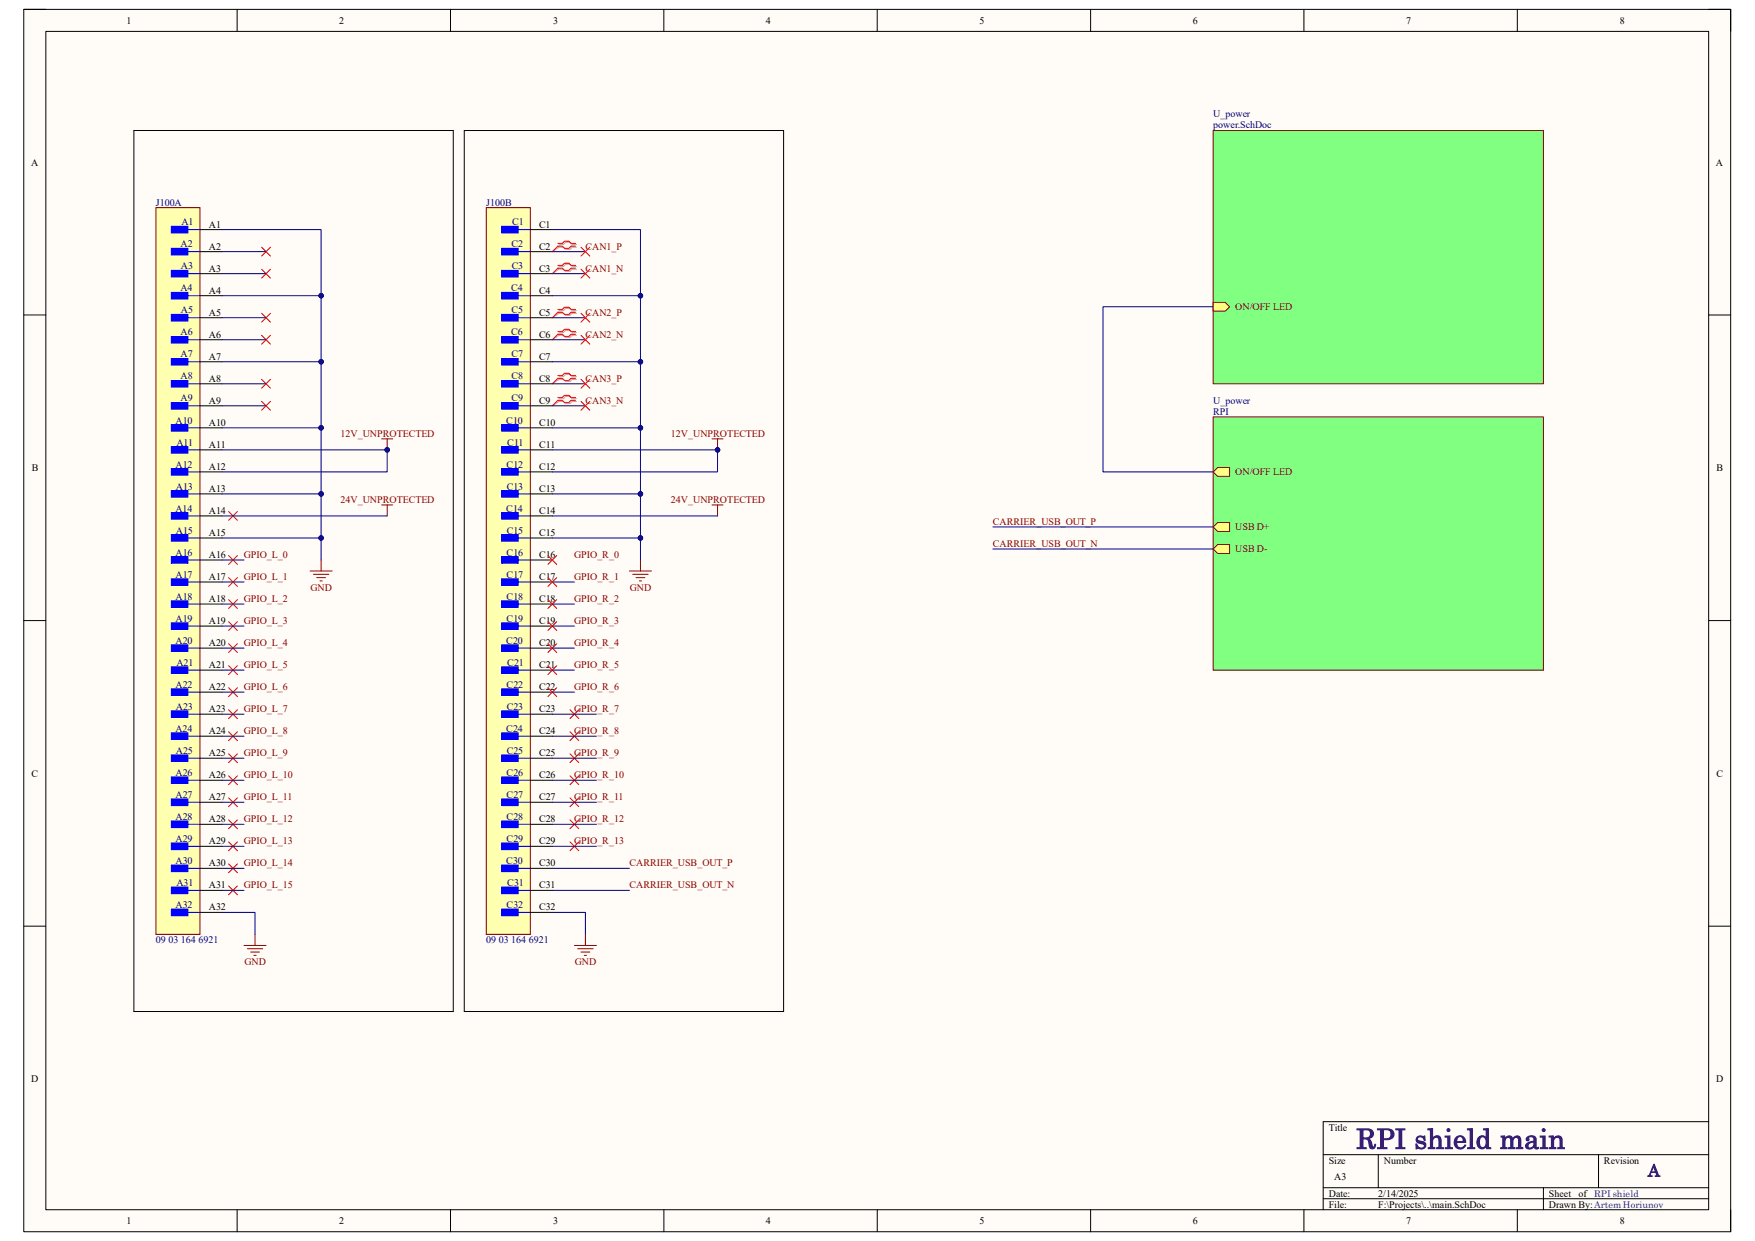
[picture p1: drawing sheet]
<svg xmlns="http://www.w3.org/2000/svg" width="297mm" height="210mm" viewBox="0 0 297 210" stroke-linecap="round" stroke-linejoin="round" font-family="sans-serif">
<path d="M4 1.6h288.9v206.8h-288.9z" fill-rule="evenodd" fill="#fffcf8"/>
<path d="M4 1.6h288.9v206.8h-288.9z" fill="none" stroke="#000" stroke-width=".17"/>
<path d="M7.8 5.3h281.4v199.4h-281.4z" fill-rule="evenodd" fill="#fffcf8"/>
<g fill="none" stroke="#000" stroke-width=".17">
<path d="M4 1.6h3.7M7.8 5.3h281.4v199.4h-281.4zM40.1 1.6v3.7M76.2 1.6v3.7M112.3 1.6v3.7M148.5 1.6v3.7M184.6 1.6v3.7M220.7 1.6v3.7M256.8 1.6v3.7M289.2 1.6h3.7v3.7M4 53.3h3.7M289.2 53.3h3.7"/>
<path d="M4 105h3.8M289.2 105h3.7M4 156.7h3.8M289.2 156.7h3.7M223.9 195.4h65.3M233.3 195.4v5.6M270.5 195.4v5.6M289.2 189.8h-65.3v14.9M40.1 204.7v3.7M76.2 204.7v3.7M112.4 204.7v3.7M148.5 204.7v3.7"/>
<path d="M184.6 204.7v3.7M220.7 204.7v3.7M223.9 201h65.3M223.9 202.9h65.3M256.8 204.7v3.7M261.2 201v3.7M292.9 204.7v3.7"/>
</g>
<path d="M26.4 35.1h7.4v123h-7.4z" fill-rule="evenodd" fill="#ffffb0"/>
<path d="M26.4 35.1h7.4v123h-7.4z" fill="none" stroke="#800000" stroke-width=".17"/>
<path d="M29 38.3h2.8v1.1h-2.8z" fill-rule="evenodd" fill="#00f"/>
<path d="M29 38.3h2.8v1.1h-2.8zM30.7 38.9h3.1" fill="none" stroke="#00f" stroke-width=".17"/>
<path d="M29 42h2.8v1.1h-2.8z" fill-rule="evenodd" fill="#00f"/>
<path d="M29 42h2.8v1.1h-2.8zM30.7 42.6h3.1" fill="none" stroke="#00f" stroke-width=".17"/>
<path d="M29 45.8h2.8v1.1h-2.8z" fill-rule="evenodd" fill="#00f"/>
<path d="M29 45.8h2.8v1.1h-2.8zM30.7 46.3h3.1" fill="none" stroke="#00f" stroke-width=".17"/>
<path d="M29 49.5h2.8v1.1h-2.8z" fill-rule="evenodd" fill="#00f"/>
<path d="M29 49.5h2.8v1.1h-2.8zM30.7 50h3.1" fill="none" stroke="#00f" stroke-width=".17"/>
<path d="M29 53.2h2.8v1.1h-2.8z" fill-rule="evenodd" fill="#00f"/>
<path d="M29 53.2h2.8v1.1h-2.8zM30.7 53.8h3.1" fill="none" stroke="#00f" stroke-width=".17"/>
<path d="M29 56.9h2.8v1.2h-2.8z" fill-rule="evenodd" fill="#00f"/>
<path d="M29 56.9h2.8v1.2h-2.8zM30.7 57.5h3.1" fill="none" stroke="#00f" stroke-width=".17"/>
<path d="M29 60.7h2.8v1.1h-2.8z" fill-rule="evenodd" fill="#00f"/>
<path d="M29 60.7h2.8v1.1h-2.8zM30.7 61.2h3.1" fill="none" stroke="#00f" stroke-width=".17"/>
<path d="M29 64.4h2.8v1.1h-2.8z" fill-rule="evenodd" fill="#00f"/>
<path d="M29 64.4h2.8v1.1h-2.8zM30.7 64.9h3.1" fill="none" stroke="#00f" stroke-width=".17"/>
<path d="M29 68.1h2.8v1.1h-2.8z" fill-rule="evenodd" fill="#00f"/>
<path d="M29 68.1h2.8v1.1h-2.8zM30.7 68.7h3.1" fill="none" stroke="#00f" stroke-width=".17"/>
<path d="M29 71.8h2.8v1.2h-2.8z" fill-rule="evenodd" fill="#00f"/>
<path d="M29 71.8h2.8v1.2h-2.8zM30.7 72.4h3.1" fill="none" stroke="#00f" stroke-width=".17"/>
<path d="M29 75.6h2.8v1.1h-2.8z" fill-rule="evenodd" fill="#00f"/>
<path d="M29 75.6h2.8v1.1h-2.8zM30.7 76.1h3.1" fill="none" stroke="#00f" stroke-width=".17"/>
<path d="M29 79.3h2.8v1.1h-2.8z" fill-rule="evenodd" fill="#00f"/>
<path d="M29 79.3h2.8v1.1h-2.8zM30.7 79.9h3.1" fill="none" stroke="#00f" stroke-width=".17"/>
<path d="M29 83h2.8v1.1h-2.8z" fill-rule="evenodd" fill="#00f"/>
<path d="M29 83h2.8v1.1h-2.8zM30.7 83.6h3.1" fill="none" stroke="#00f" stroke-width=".17"/>
<path d="M29 86.8h2.8v1.1h-2.8z" fill-rule="evenodd" fill="#00f"/>
<path d="M29 86.8h2.8v1.1h-2.8zM30.7 87.3h3.1" fill="none" stroke="#00f" stroke-width=".17"/>
<path d="M29 90.5h2.8v1.1h-2.8z" fill-rule="evenodd" fill="#00f"/>
<path d="M29 90.5h2.8v1.1h-2.8zM30.7 91h3.1" fill="none" stroke="#00f" stroke-width=".17"/>
<path d="M29 94.2h2.8v1.1h-2.8z" fill-rule="evenodd" fill="#00f"/>
<path d="M29 94.2h2.8v1.1h-2.8zM30.7 94.8h3.1" fill="none" stroke="#00f" stroke-width=".17"/>
<path d="M29 97.9h2.8v1.2h-2.8z" fill-rule="evenodd" fill="#00f"/>
<path d="M29 97.9h2.8v1.2h-2.8zM30.7 98.5h3.1" fill="none" stroke="#00f" stroke-width=".17"/>
<path d="M29 101.7h2.8v1.1h-2.8z" fill-rule="evenodd" fill="#00f"/>
<path d="M29 101.7h2.8v1.1h-2.8zM30.7 102.2h3.1" fill="none" stroke="#00f" stroke-width=".17"/>
<path d="M29 105.4h2.8v1.1h-2.8z" fill-rule="evenodd" fill="#00f"/>
<path d="M29 105.4h2.8v1.1h-2.8zM30.7 105.9h3.1" fill="none" stroke="#00f" stroke-width=".17"/>
<path d="M29 109.1h2.8v1.1h-2.8z" fill-rule="evenodd" fill="#00f"/>
<path d="M29 109.1h2.8v1.1h-2.8zM30.7 109.7h3.1" fill="none" stroke="#00f" stroke-width=".17"/>
<path d="M29 112.8h2.8v1.2h-2.8z" fill-rule="evenodd" fill="#00f"/>
<path d="M29 112.8h2.8v1.2h-2.8zM30.7 113.4h3.1" fill="none" stroke="#00f" stroke-width=".17"/>
<path d="M29 116.6h2.8v1.1h-2.8z" fill-rule="evenodd" fill="#00f"/>
<path d="M29 116.6h2.8v1.1h-2.8zM30.7 117.1h3.1" fill="none" stroke="#00f" stroke-width=".17"/>
<path d="M29 120.3h2.8v1.1h-2.8z" fill-rule="evenodd" fill="#00f"/>
<path d="M29 120.3h2.8v1.1h-2.8zM30.7 120.9h3.1" fill="none" stroke="#00f" stroke-width=".17"/>
<path d="M29 124h2.8v1.1h-2.8z" fill-rule="evenodd" fill="#00f"/>
<path d="M29 124h2.8v1.1h-2.8zM30.7 124.6h3.1" fill="none" stroke="#00f" stroke-width=".17"/>
<path d="M29 127.8h2.8v1.1h-2.8z" fill-rule="evenodd" fill="#00f"/>
<path d="M29 127.8h2.8v1.1h-2.8zM30.7 128.3h3.1" fill="none" stroke="#00f" stroke-width=".17"/>
<path d="M29 131.5h2.8v1.1h-2.8z" fill-rule="evenodd" fill="#00f"/>
<path d="M29 131.5h2.8v1.1h-2.8zM30.7 132h3.1" fill="none" stroke="#00f" stroke-width=".17"/>
<path d="M29 135.2h2.8v1.1h-2.8z" fill-rule="evenodd" fill="#00f"/>
<path d="M29 135.2h2.8v1.1h-2.8zM30.7 135.8h3.1" fill="none" stroke="#00f" stroke-width=".17"/>
<path d="M29 138.9h2.8v1.2h-2.8z" fill-rule="evenodd" fill="#00f"/>
<path d="M29 138.9h2.8v1.2h-2.8zM30.7 139.5h3.1" fill="none" stroke="#00f" stroke-width=".17"/>
<path d="M29 142.7h2.8v1.1h-2.8z" fill-rule="evenodd" fill="#00f"/>
<path d="M29 142.7h2.8v1.1h-2.8zM30.7 143.2h3.1" fill="none" stroke="#00f" stroke-width=".17"/>
<path d="M29 146.4h2.8v1.1h-2.8z" fill-rule="evenodd" fill="#00f"/>
<path d="M29 146.4h2.8v1.1h-2.8zM30.7 146.9h3.1" fill="none" stroke="#00f" stroke-width=".17"/>
<path d="M29 150.1h2.8v1.1h-2.8z" fill-rule="evenodd" fill="#00f"/>
<path d="M29 150.1h2.8v1.1h-2.8zM30.7 150.7h3.1" fill="none" stroke="#00f" stroke-width=".17"/>
<path d="M29 153.8h2.8v1.2h-2.8z" fill-rule="evenodd" fill="#00f"/>
<path d="M29 153.8h2.8v1.2h-2.8zM30.7 154.4h3.1" fill="none" stroke="#00f" stroke-width=".17"/>
<g fill="none" stroke="#000" stroke-width=".17">
<path d="M33.8 38.9h3.8M33.8 42.6h3.8M33.8 46.3h3.8M33.8 50h3.8M33.8 53.8h3.8M33.8 57.5h3.8M33.8 61.2h3.8M33.8 64.9h3.8M33.8 68.7h3.8M33.8 72.4h3.8M33.8 76.1h3.8M33.8 79.9h3.8"/>
<path d="M33.8 83.6h3.8M33.8 87.3h3.8M33.8 91h3.8M33.8 94.8h3.8M33.8 98.5h3.8M33.8 102.2h3.8M33.8 105.9h3.8M33.8 109.7h3.8M33.8 113.4h3.8M33.8 117.1h3.8M33.8 120.9h3.8M33.8 124.6h3.8"/>
<path d="M33.8 128.3h3.8M33.8 132h3.8M33.8 135.8h3.8M33.8 139.5h3.8M33.8 143.2h3.8M33.8 146.9h3.8M33.8 150.7h3.8M33.8 154.4h3.8"/>
</g>
<path d="M82.3 35.1h7.5v123h-7.5z" fill-rule="evenodd" fill="#ffffb0"/>
<path d="M82.3 35.1h7.5v123h-7.5z" fill="none" stroke="#800000" stroke-width=".17"/>
<path d="M84.9 38.3h2.8v1.1h-2.8z" fill-rule="evenodd" fill="#00f"/>
<path d="M84.9 38.3h2.8v1.1h-2.8zM86.6 38.9h3.2" fill="none" stroke="#00f" stroke-width=".17"/>
<path d="M84.9 42h2.8v1.1h-2.8z" fill-rule="evenodd" fill="#00f"/>
<path d="M84.9 42h2.8v1.1h-2.8zM86.6 42.6h3.2" fill="none" stroke="#00f" stroke-width=".17"/>
<path d="M84.9 45.8h2.8v1.1h-2.8z" fill-rule="evenodd" fill="#00f"/>
<path d="M84.9 45.8h2.8v1.1h-2.8zM86.6 46.3h3.2" fill="none" stroke="#00f" stroke-width=".17"/>
<path d="M84.9 49.5h2.8v1.1h-2.8z" fill-rule="evenodd" fill="#00f"/>
<path d="M84.9 49.5h2.8v1.1h-2.8zM86.6 50h3.2" fill="none" stroke="#00f" stroke-width=".17"/>
<path d="M84.9 53.2h2.8v1.1h-2.8z" fill-rule="evenodd" fill="#00f"/>
<path d="M84.9 53.2h2.8v1.1h-2.8zM86.6 53.8h3.2" fill="none" stroke="#00f" stroke-width=".17"/>
<path d="M84.9 56.9h2.8v1.2h-2.8z" fill-rule="evenodd" fill="#00f"/>
<path d="M84.9 56.9h2.8v1.2h-2.8zM86.6 57.5h3.2" fill="none" stroke="#00f" stroke-width=".17"/>
<path d="M84.9 60.7h2.8v1.1h-2.8z" fill-rule="evenodd" fill="#00f"/>
<path d="M84.9 60.7h2.8v1.1h-2.8zM86.6 61.2h3.2" fill="none" stroke="#00f" stroke-width=".17"/>
<path d="M84.9 64.4h2.8v1.1h-2.8z" fill-rule="evenodd" fill="#00f"/>
<path d="M84.9 64.4h2.8v1.1h-2.8zM86.6 64.9h3.2" fill="none" stroke="#00f" stroke-width=".17"/>
<path d="M84.9 68.1h2.8v1.1h-2.8z" fill-rule="evenodd" fill="#00f"/>
<path d="M84.9 68.1h2.8v1.1h-2.8zM86.6 68.7h3.2" fill="none" stroke="#00f" stroke-width=".17"/>
<path d="M84.9 71.8h2.8v1.2h-2.8z" fill-rule="evenodd" fill="#00f"/>
<path d="M84.9 71.8h2.8v1.2h-2.8zM86.6 72.4h3.2" fill="none" stroke="#00f" stroke-width=".17"/>
<path d="M84.9 75.6h2.8v1.1h-2.8z" fill-rule="evenodd" fill="#00f"/>
<path d="M84.9 75.6h2.8v1.1h-2.8zM86.6 76.1h3.2" fill="none" stroke="#00f" stroke-width=".17"/>
<path d="M84.9 79.3h2.8v1.1h-2.8z" fill-rule="evenodd" fill="#00f"/>
<path d="M84.9 79.3h2.8v1.1h-2.8zM86.6 79.9h3.2" fill="none" stroke="#00f" stroke-width=".17"/>
<path d="M84.9 83h2.8v1.1h-2.8z" fill-rule="evenodd" fill="#00f"/>
<path d="M84.9 83h2.8v1.1h-2.8zM86.6 83.6h3.2" fill="none" stroke="#00f" stroke-width=".17"/>
<path d="M84.9 86.8h2.8v1.1h-2.8z" fill-rule="evenodd" fill="#00f"/>
<path d="M84.9 86.8h2.8v1.1h-2.8zM86.6 87.3h3.2" fill="none" stroke="#00f" stroke-width=".17"/>
<path d="M84.9 90.5h2.8v1.1h-2.8z" fill-rule="evenodd" fill="#00f"/>
<path d="M84.9 90.5h2.8v1.1h-2.8zM86.6 91h3.2" fill="none" stroke="#00f" stroke-width=".17"/>
<path d="M84.9 94.2h2.8v1.1h-2.8z" fill-rule="evenodd" fill="#00f"/>
<path d="M84.9 94.2h2.8v1.1h-2.8zM86.6 94.8h3.2" fill="none" stroke="#00f" stroke-width=".17"/>
<path d="M84.9 97.9h2.8v1.2h-2.8z" fill-rule="evenodd" fill="#00f"/>
<path d="M84.9 97.9h2.8v1.2h-2.8zM86.6 98.5h3.2" fill="none" stroke="#00f" stroke-width=".17"/>
<path d="M84.9 101.7h2.8v1.1h-2.8z" fill-rule="evenodd" fill="#00f"/>
<path d="M84.9 101.7h2.8v1.1h-2.8zM86.6 102.2h3.2" fill="none" stroke="#00f" stroke-width=".17"/>
<path d="M84.9 105.4h2.8v1.1h-2.8z" fill-rule="evenodd" fill="#00f"/>
<path d="M84.9 105.4h2.8v1.1h-2.8zM86.6 105.9h3.2" fill="none" stroke="#00f" stroke-width=".17"/>
<path d="M84.9 109.1h2.8v1.1h-2.8z" fill-rule="evenodd" fill="#00f"/>
<path d="M84.9 109.1h2.8v1.1h-2.8zM86.6 109.7h3.2" fill="none" stroke="#00f" stroke-width=".17"/>
<path d="M84.9 112.8h2.8v1.2h-2.8z" fill-rule="evenodd" fill="#00f"/>
<path d="M84.9 112.8h2.8v1.2h-2.8zM86.6 113.4h3.2" fill="none" stroke="#00f" stroke-width=".17"/>
<path d="M84.9 116.6h2.8v1.1h-2.8z" fill-rule="evenodd" fill="#00f"/>
<path d="M84.9 116.6h2.8v1.1h-2.8zM86.6 117.1h3.2" fill="none" stroke="#00f" stroke-width=".17"/>
<path d="M84.9 120.3h2.8v1.1h-2.8z" fill-rule="evenodd" fill="#00f"/>
<path d="M84.9 120.3h2.8v1.1h-2.8zM86.6 120.9h3.2" fill="none" stroke="#00f" stroke-width=".17"/>
<path d="M84.9 124h2.8v1.1h-2.8z" fill-rule="evenodd" fill="#00f"/>
<path d="M84.9 124h2.8v1.1h-2.8zM86.6 124.6h3.2" fill="none" stroke="#00f" stroke-width=".17"/>
<path d="M84.9 127.8h2.8v1.1h-2.8z" fill-rule="evenodd" fill="#00f"/>
<path d="M84.9 127.8h2.8v1.1h-2.8zM86.6 128.3h3.2" fill="none" stroke="#00f" stroke-width=".17"/>
<path d="M84.9 131.5h2.8v1.1h-2.8z" fill-rule="evenodd" fill="#00f"/>
<path d="M84.9 131.5h2.8v1.1h-2.8zM86.6 132h3.2" fill="none" stroke="#00f" stroke-width=".17"/>
<path d="M84.9 135.2h2.8v1.1h-2.8z" fill-rule="evenodd" fill="#00f"/>
<path d="M84.9 135.2h2.8v1.1h-2.8zM86.6 135.8h3.2" fill="none" stroke="#00f" stroke-width=".17"/>
<path d="M84.9 138.9h2.8v1.2h-2.8z" fill-rule="evenodd" fill="#00f"/>
<path d="M84.9 138.9h2.8v1.2h-2.8zM86.6 139.5h3.2" fill="none" stroke="#00f" stroke-width=".17"/>
<path d="M84.9 142.7h2.8v1.1h-2.8z" fill-rule="evenodd" fill="#00f"/>
<path d="M84.9 142.7h2.8v1.1h-2.8zM86.6 143.2h3.2" fill="none" stroke="#00f" stroke-width=".17"/>
<path d="M84.9 146.4h2.8v1.1h-2.8z" fill-rule="evenodd" fill="#00f"/>
<path d="M84.9 146.4h2.8v1.1h-2.8zM86.6 146.9h3.2" fill="none" stroke="#00f" stroke-width=".17"/>
<path d="M84.9 150.1h2.8v1.1h-2.8z" fill-rule="evenodd" fill="#00f"/>
<path d="M84.9 150.1h2.8v1.1h-2.8zM86.6 150.7h3.2" fill="none" stroke="#00f" stroke-width=".17"/>
<path d="M84.9 153.8h2.8v1.2h-2.8z" fill-rule="evenodd" fill="#00f"/>
<path d="M84.9 153.8h2.8v1.2h-2.8zM86.6 154.4h3.2" fill="none" stroke="#00f" stroke-width=".17"/>
<g fill="none" stroke="#000" stroke-width=".17">
<path d="M89.8 38.9h3.7M89.8 42.6h3.7M89.8 46.3h3.7M89.8 50h3.7M89.8 53.8h3.7M89.8 57.5h3.7M89.8 61.2h3.7M89.8 64.9h3.7M89.8 68.7h3.7M89.8 72.4h3.7M89.8 76.1h3.7M89.8 79.9h3.7"/>
<path d="M89.8 83.6h3.7M89.8 87.3h3.7M89.8 91h3.7M89.8 94.8h3.7M89.8 98.5h3.7M89.8 102.2h3.7M89.8 105.9h3.7M89.8 109.7h3.7M89.8 113.4h3.7M89.8 117.1h3.7M89.8 120.9h3.7M89.8 124.6h3.7"/>
<path d="M89.8 128.3h3.7M89.8 132h3.7M89.8 135.8h3.7M89.8 139.5h3.7M89.8 143.2h3.7M89.8 146.9h3.7M89.8 150.7h3.7M89.8 154.4h3.7"/>
</g>
<path d="M64.6 74.3h1.9M65.5 74.3v1.8" fill="none" stroke="#800000" stroke-width=".17"/>
<circle cx="65.5" cy="76.1" r=".37" fill="#000080"/>
<circle cx="65.5" cy="76.1" r=".37" fill="none" stroke="#000080" stroke-width=".17"/>
<path d="M120.5 74.3h1.9M121.4 74.3v1.8" fill="none" stroke="#800000" stroke-width=".17"/>
<circle cx="121.4" cy="76.1" r=".37" fill="#000080"/>
<circle cx="121.4" cy="76.1" r=".37" fill="none" stroke="#000080" stroke-width=".17"/>
<g fill="none" stroke="#f00" stroke-width=".17">
<path d="M92.7 94l1.5 1.5M92.7 97.8l1.5 1.4M94.2 94l-1.5 1.5M94.2 97.8l-1.5 1.4M92.7 112.7l1.5 1.5M92.7 108.9l1.5 1.5M92.7 105.2l1.5 1.5M92.7 101.5l1.5 1.5M94.2 112.7l-1.5 1.5M94.2 108.9l-1.5 1.5M94.2 105.2l-1.5 1.5M94.2 101.5l-1.5 1.5"/>
<path d="M96.5 138.8l1.5 1.4M96.5 135l1.5 1.5M96.5 131.3l1.5 1.5M96.5 127.6l1.5 1.5M96.5 123.8l1.5 1.5M96.5 120.1l1.5 1.5M98 138.8l-1.5 1.4M98 135l-1.5 1.5M98 131.3l-1.5 1.5M98 127.6l-1.5 1.5M98 123.8l-1.5 1.5M98 120.1l-1.5 1.5"/>
<path d="M96.5 142.5l1.5 1.5M98 142.5l-1.5 1.5"/>
</g>
<path d="M205.3 22.1h55.9v42.8h-55.9z" fill-rule="evenodd" fill="#80ff80"/>
<path d="M205.3 22.1h55.9v42.8h-55.9z" fill="none" stroke="#800000" stroke-width=".17"/>
<path d="M205.3 51.2h2l.8 .7-.8 .8h-2z" fill-rule="evenodd" fill="#ffff80"/>
<g fill="none" stroke="#800000" stroke-width=".17">
<path d="M205.3 51.2h2l.8 .7-.8 .8h-2zM52.5 96.6h3.7M53 97.2h2.6M53.6 97.8h1.5M54.2 98.3h.3M54.3 94.8v1.8M64.6 85.4h1.9M65.5 85.4v1.9M106.5 96.6h3.8M107.1 97.2h2.6M107.6 97.8h1.5M108.2 98.3h.4"/>
<path d="M108.4 94.8v1.8M120.5 85.4h1.9M121.4 85.4v1.9M41.3 160h3.7M43.2 158.1v1.9M97.2 160h3.7M99.1 158.1v1.9M41.9 160.6h2.6M42.4 161.1h1.5M43 161.7h.3M97.8 160.6h2.6M98.3 161.1h1.5"/>
<path d="M98.9 161.7h.4"/>
</g>
<path d="M94.6 41.4h.7l.4-.4h.8l.3 .4h.8M94.6 45.1h.7l.4-.4h.8l.3 .4h.8M94.6 52.6h.7l.4-.4h.8l.3 .4h.8M94.6 56.3h.7l.4-.4h.8l.3 .4h.8M97.6 41.8h-.8l-.3 .4h-.8l-.4-.4h-.7l-1.1 .8M97.6 45.6h-.8l-.3 .3h-.8l-.4-.3h-.7l-1.1 .7M97.6 53h-.8l-.3 .4h-.8l-.4-.4h-.7l-1.1 .8M97.6 56.7h-.8l-.3 .4h-.8l-.4-.4h-.7l-1.1 .8M94.6 63.7h.7l.4-.3h.8l.3 .3h.8M94.6 67.5h.7l.4-.4h.8l.3 .4h.8M97.6 64.2h-.8l-.3 .4h-.8l-.4-.4h-.7l-1.1 .7M97.6 67.9h-.8l-.3 .4h-.8l-.4-.4h-.7l-1.1 .8" fill="none" stroke="#d0a19e" stroke-width=".17"/>
<g fill="none" stroke="#f00" stroke-width=".17">
<path d="M44.3 56.7l1.5 1.5M44.3 53l1.5 1.5M44.3 45.6l1.5 1.5M44.3 41.8l1.5 1.5M45.8 56.7l-1.5 1.5M45.8 53l-1.5 1.5M45.8 45.6l-1.5 1.5M45.8 41.8l-1.5 1.5M94.4 41.2h.8l.3-.4h.8l.3 .4h.8M94.4 44.9h.8l.3-.4h.8l.3 .4h.8M94.4 52.4h.8l.3-.4h.8l.3 .4h.8M94.4 56.1h.8l.3-.4h.8l.3 .4h.8"/>
<path d="M97.4 41.7h-.8l-.3 .3h-.8l-.3-.3h-.8l-.9 .9M97.4 45.4h-.8l-.3 .4h-.8l-.3-.4h-.8l-.9 .9M97.4 52.8h-.8l-.3 .4h-.8l-.3-.4h-.8l-.9 1M97.4 56.6h-.8l-.3 .3h-.8l-.3-.3h-.8l-.9 .9M44.3 67.9l1.5 1.5M44.3 64.2l1.5 1.5M45.8 67.9l-1.5 1.5M45.8 64.2l-1.5 1.5M94.4 63.6h.8l.3-.4h.8l.3 .4h.8M94.4 67.3h.8l.3-.4h.8l.3 .4h.8M97.4 64h-.8l-.3 .4h-.8l-.3-.4h-.8l-.9 .9M97.4 67.7h-.8l-.3 .4h-.8l-.3-.4h-.8l-.9 1"/>
<path d="M38.7 94l1.5 1.5M38.7 97.8l1.5 1.4M38.7 86.6l1.5 1.5M40.2 94l-1.5 1.5M40.2 97.8l-1.5 1.4M40.2 86.6l-1.5 1.5M38.7 101.5l1.5 1.5M38.7 105.2l1.5 1.5M38.7 108.9l1.5 1.5M38.7 112.7l1.5 1.5M38.7 116.4l1.5 1.5M40.2 101.5l-1.5 1.5"/>
<path d="M40.2 105.2l-1.5 1.5M40.2 108.9l-1.5 1.5M40.2 112.7l-1.5 1.5M40.2 116.4l-1.5 1.5M92.7 116.4l1.5 1.5M94.2 116.4l-1.5 1.5M38.7 120.1l1.5 1.5M38.7 123.8l1.5 1.5M38.7 127.6l1.5 1.5M38.7 131.3l1.5 1.5M38.7 135l1.5 1.5M38.7 138.8l1.5 1.4"/>
<path d="M40.2 120.1l-1.5 1.5M40.2 123.8l-1.5 1.5M40.2 127.6l-1.5 1.5M40.2 131.3l-1.5 1.5M40.2 135l-1.5 1.5M40.2 138.8l-1.5 1.4M38.7 142.5l1.5 1.5M38.7 146.2l1.5 1.5M38.7 149.9l1.5 1.5M40.2 142.5l-1.5 1.5M40.2 146.2l-1.5 1.5M40.2 149.9l-1.5 1.5"/>
</g>
<path d="M22.7 22.1h54v149.1h-54zM78.6 22.1h54v149.1h-54z" fill="none" stroke="#000" stroke-width=".17"/>
<path d="M205.3 70.5h55.9v42.9h-55.9z" fill-rule="evenodd" fill="#80ff80"/>
<path d="M205.3 70.5h55.9v42.9h-55.9z" fill="none" stroke="#800000" stroke-width=".17"/>
<path d="M206 88.4h2.1v1.5h-2.1l-.7-.7z" fill-rule="evenodd" fill="#ffff80"/>
<path d="M206 88.4h2.1v1.5h-2.1l-.7-.7z" fill="none" stroke="#800000" stroke-width=".17"/>
<path d="M206 92.2h2.1v1.5h-2.1l-.7-.8z" fill-rule="evenodd" fill="#ffff80"/>
<path d="M206 92.2h2.1v1.5h-2.1l-.7-.8z" fill="none" stroke="#800000" stroke-width=".17"/>
<path d="M205.3 79.9l.7-.8h2.1v1.5h-2.1z" fill-rule="evenodd" fill="#ffff80"/>
<path d="M205.3 79.9l.7-.8h2.1v1.5h-2.1z" fill="none" stroke="#800000" stroke-width=".17"/>
<path d="M37.6 42.6h7.4M37.6 46.3h7.4M37.6 76.1h27.9v3.8h-27.9" fill="none" stroke="#000080" stroke-width=".17"/>
<circle cx="65.5" cy="76.1" r=".37" fill="#000080"/>
<g fill="none" stroke="#000080" stroke-width=".17">
<path d="M93.5 76.1h27.9v3.8h-27.9"/>
<circle cx="65.5" cy="76.1" r=".37"/>
</g>
<circle cx="121.4" cy="76.1" r=".37" fill="#000080"/>
<g fill="none" stroke="#000080" stroke-width=".17">
<path d="M93.5 91h14.9"/>
<circle cx="121.4" cy="76.1" r=".37"/>
</g>
<circle cx="108.4" cy="91" r=".37" fill="#000080"/>
<g fill="none" stroke="#000080" stroke-width=".17">
<path d="M93.5 83.6h14.9"/>
<circle cx="108.4" cy="91" r=".37"/>
</g>
<circle cx="108.4" cy="83.6" r=".37" fill="#000080"/>
<g fill="none" stroke="#000080" stroke-width=".17">
<path d="M93.5 72.4h14.9"/>
<circle cx="108.4" cy="83.6" r=".37"/>
</g>
<circle cx="108.4" cy="72.4" r=".37" fill="#000080"/>
<g fill="none" stroke="#000080" stroke-width=".17">
<path d="M93.5 61.2h14.9"/>
<circle cx="108.4" cy="72.4" r=".37"/>
</g>
<circle cx="108.4" cy="61.2" r=".37" fill="#000080"/>
<g fill="none" stroke="#000080" stroke-width=".17">
<path d="M93.5 50h14.9"/>
<circle cx="108.4" cy="61.2" r=".37"/>
</g>
<circle cx="108.4" cy="50" r=".37" fill="#000080"/>
<g fill="none" stroke="#000080" stroke-width=".17">
<path d="M37.6 91h16.7"/>
<circle cx="108.4" cy="50" r=".37"/>
</g>
<circle cx="54.3" cy="91" r=".37" fill="#000080"/>
<g fill="none" stroke="#000080" stroke-width=".17">
<path d="M37.6 83.6h16.7"/>
<circle cx="54.3" cy="91" r=".37"/>
</g>
<circle cx="54.3" cy="83.6" r=".37" fill="#000080"/>
<g fill="none" stroke="#000080" stroke-width=".17">
<path d="M37.6 72.4h16.7"/>
<circle cx="54.3" cy="83.6" r=".37"/>
</g>
<circle cx="54.3" cy="72.4" r=".37" fill="#000080"/>
<g fill="none" stroke="#000080" stroke-width=".17">
<path d="M37.6 61.2h16.7"/>
<circle cx="54.3" cy="72.4" r=".37"/>
</g>
<circle cx="54.3" cy="61.2" r=".37" fill="#000080"/>
<g fill="none" stroke="#000080" stroke-width=".17">
<path d="M37.6 50h16.7"/>
<circle cx="54.3" cy="61.2" r=".37"/>
</g>
<circle cx="54.3" cy="50" r=".37" fill="#000080"/>
<g fill="none" stroke="#000080" stroke-width=".17">
<path d="M93.5 38.9h14.9v55.9M37.6 53.8h7.4M37.6 57.5h7.4M93.5 53.8h5.6M93.5 57.5h5.6M93.5 42.6h5.6M93.5 46.3h5.6M37.6 64.9h7.4M37.6 68.7h7.4M93.5 64.9h5.6M93.5 68.7h5.6M37.6 87.3h27.9"/>
<path d="M37.6 94.8h3.7M37.6 98.5h3.7M93.5 87.3h27.9M93.5 98.5h3.7M37.6 102.2h3.7M37.6 105.9h3.7M37.6 109.7h3.7M37.6 113.4h3.7M37.6 117.1h3.7M93.5 102.2h3.7M93.5 105.9h3.7M93.5 109.7h3.7"/>
<path d="M93.5 113.4h3.7M93.5 117.1h3.7M37.6 120.9h3.7M37.6 124.6h3.7M37.6 128.3h3.7M37.6 132h3.7M37.6 135.8h3.7M37.6 139.5h3.7M93.5 120.9h7.4M93.5 124.6h7.4M93.5 128.3h7.4M93.5 132h7.4"/>
<path d="M93.5 135.8h7.4M93.5 139.5h7.4M37.6 154.4h5.6v3.7M37.6 143.2h3.7M37.6 146.9h3.7M37.6 150.7h3.7M93.5 154.4h5.6v3.7M93.5 143.2h7.4"/>
<circle cx="54.3" cy="50" r=".37"/>
</g>
<circle cx="108.4" cy="50" r=".37" fill="#000080"/>
<circle cx="108.4" cy="50" r=".37" fill="none" stroke="#000080" stroke-width=".17"/>
<circle cx="108.4" cy="61.2" r=".37" fill="#000080"/>
<circle cx="108.4" cy="61.2" r=".37" fill="none" stroke="#000080" stroke-width=".17"/>
<circle cx="108.4" cy="72.4" r=".37" fill="#000080"/>
<circle cx="108.4" cy="72.4" r=".37" fill="none" stroke="#000080" stroke-width=".17"/>
<circle cx="108.4" cy="83.6" r=".37" fill="#000080"/>
<circle cx="108.4" cy="83.6" r=".37" fill="none" stroke="#000080" stroke-width=".17"/>
<circle cx="108.4" cy="91" r=".37" fill="#000080"/>
<g fill="none" stroke="#000080" stroke-width=".17">
<path d="M37.6 38.9h16.7v55.9"/>
<circle cx="108.4" cy="91" r=".37"/>
</g>
<circle cx="54.3" cy="91" r=".37" fill="#000080"/>
<circle cx="54.3" cy="91" r=".37" fill="none" stroke="#000080" stroke-width=".17"/>
<circle cx="54.3" cy="83.6" r=".37" fill="#000080"/>
<circle cx="54.3" cy="83.6" r=".37" fill="none" stroke="#000080" stroke-width=".17"/>
<circle cx="54.3" cy="72.4" r=".37" fill="#000080"/>
<circle cx="54.3" cy="72.4" r=".37" fill="none" stroke="#000080" stroke-width=".17"/>
<circle cx="54.3" cy="61.2" r=".37" fill="#000080"/>
<circle cx="54.3" cy="61.2" r=".37" fill="none" stroke="#000080" stroke-width=".17"/>
<circle cx="54.3" cy="50" r=".37" fill="#000080"/>
<g fill="none" stroke="#000080" stroke-width=".17">
<path d="M205.3 51.9h-18.6v28h18.6M168 89.2h37.3M168 92.9h37.3M93.5 146.9h13M93.5 150.7h13"/>
<circle cx="54.3" cy="50" r=".37"/>
</g>
<path d="M98.3 41.8l1.5 1.5M98.3 45.6l1.5 1.5M98.3 53l1.5 1.5M98.3 56.7l1.5 1.5M99.8 41.8l-1.5 1.5M99.8 45.6l-1.5 1.5M99.8 53l-1.5 1.5M99.8 56.7l-1.5 1.5M98.3 64.2l1.5 1.5M98.3 67.9l1.5 1.5M99.8 64.2l-1.5 1.5M99.8 67.9l-1.5 1.5" fill="none" stroke="#f00" stroke-width=".17"/>
<text font-size="4.7" fill="#351c75" x="229.5" y="194.4">RPI shield main</text>
<text font-size="2.8" fill="#351c75" x="278.9" y="199.1">A</text>
<g font-size="1.7">
<text x="21.4" y="4">1</text>
<text x="57.4" y="4">2</text>
<text x="93.6" y="4">3</text>
<text x="129.6" y="4">4</text>
<text x="165.8" y="4">5</text>
<text x="201.8" y="4">6</text>
<text x="238" y="4">7</text>
<text x="274.1" y="4">8</text>
<text x="5.3" y="28">A</text>
<text x="290.4" y="28">A</text>
<text x="35.3" y="38.5">A1</text>
<text x="91.2" y="38.5">C1</text>
<text x="35.3" y="42.2">A2</text>
<text x="35.3" y="46">A3</text>
<text x="91.2" y="42.2">C2</text>
<text x="91.2" y="46">C3</text>
<text x="35.3" y="49.7">A4</text>
<text x="35.3" y="53.4">A5</text>
<text x="91.2" y="49.7">C4</text>
<text x="91.2" y="53.4">C5</text>
<text x="35.3" y="57.1">A6</text>
<text x="91.2" y="57.1">C6</text>
<text x="35.3" y="60.9">A7</text>
<text x="35.3" y="64.6">A8</text>
<text x="91.2" y="60.9">C7</text>
<text x="91.2" y="64.6">C8</text>
<text x="35.3" y="68.3">A9</text>
<text x="91.2" y="68.3">C9</text>
<text x="35.3" y="72.1">A10</text>
<text x="35.3" y="75.8">A11</text>
<text x="91.2" y="72.1">C10</text>
<text x="91.2" y="75.8">C11</text>
<text x="5.4" y="79.8">B</text>
<text x="35.3" y="79.5">A12</text>
<text x="35.3" y="83.2">A13</text>
<text x="91.2" y="79.5">C12</text>
<text x="91.2" y="83.2">C13</text>
<text x="290.5" y="79.8">B</text>
<text x="35.3" y="87">A14</text>
<text x="91.2" y="87">C14</text>
<text x="35.3" y="90.7">A15</text>
<text x="35.3" y="94.4">A16</text>
<text x="91.2" y="90.7">C15</text>
<text x="91.2" y="94.4">C16</text>
<text x="35.3" y="98.1">A17</text>
<text x="35.3" y="101.9">A18</text>
<text x="91.2" y="98.1">C17</text>
<text x="91.2" y="101.9">C18</text>
<text x="35.3" y="105.6">A19</text>
<text x="91.2" y="105.6">C19</text>
<text x="35.3" y="109.3">A20</text>
<text x="35.3" y="113.1">A21</text>
<text x="91.2" y="109.3">C20</text>
<text x="91.2" y="113.1">C21</text>
<text x="35.3" y="116.8">A22</text>
<text x="91.2" y="116.8">C22</text>
<text x="35.3" y="120.5">A23</text>
<text x="35.3" y="124.2">A24</text>
<text x="91.2" y="120.5">C23</text>
<text x="91.2" y="124.2">C24</text>
<text x="5.3" y="131.4">C</text>
<text x="35.3" y="128">A25</text>
<text x="35.3" y="131.7">A26</text>
<text x="91.2" y="128">C25</text>
<text x="91.2" y="131.7">C26</text>
<text x="290.5" y="131.4">C</text>
<text x="35.3" y="135.4">A27</text>
<text x="91.2" y="135.4">C27</text>
<text x="35.3" y="139.1">A28</text>
<text x="35.3" y="142.9">A29</text>
<text x="91.2" y="139.1">C28</text>
<text x="91.2" y="142.9">C29</text>
<text x="35.3" y="146.6">A30</text>
<text x="91.2" y="146.6">C30</text>
<text x="35.3" y="150.3">A31</text>
<text x="35.3" y="154.1">A32</text>
<text x="91.2" y="150.3">C31</text>
<text x="91.2" y="154.1">C32</text>
<text x="5.3" y="183.2">D</text>
<text x="290.4" y="183.2">D</text>
<text x="224.9" y="191.3">Title</text>
<text x="224.9" y="196.9">Size</text>
<text x="234.2" y="196.9">Number</text>
<text x="271.4" y="196.9">Revision</text>
<text x="224.9" y="202.5">Date:</text>
<text x="225.8" y="199.7">A3</text>
<text x="233.3" y="202.5">2/14/2025</text>
<text x="262.1" y="202.5">Sheet</text>
<text x="267.2" y="202.5">of RPI shield</text>
<text x="21.4" y="207.2">1</text>
<text x="57.4" y="207.2">2</text>
<text x="93.6" y="207.2">3</text>
<text x="129.6" y="207.2">4</text>
<text x="165.8" y="207.2">5</text>
<text x="201.8" y="207.2">6</text>
<text x="224.9" y="204.4">File:</text>
<text x="233.3" y="204.4">F:\Projects\..\main.SchDoc</text>
<text x="238" y="207.2">7</text>
<text x="262.1" y="204.4">Drawn By:Artem Horiunov</text>
<text x="274.1" y="207.2">8</text>
</g>
<g font-size="1.7" fill="#000080">
<text x="205.3" y="19.9">U_power</text>
<text x="205.3" y="21.7">power.SchDoc</text>
<text x="26.4" y="34.8">J100A</text>
<text x="82.3" y="34.8">J100B</text>
<text x="30.6" y="41.9">A2</text>
<text x="30.7" y="38.1">A1</text>
<text x="86.6" y="41.9">C2</text>
<text x="86.7" y="38.1">C1</text>
<text x="30.6" y="45.6">A3</text>
<text x="86.6" y="45.6">C3</text>
<text x="30.5" y="49.3">A4</text>
<text x="30.6" y="53">A5</text>
<text x="86.5" y="49.3">C4</text>
<text x="86.6" y="53">C5</text>
<text x="30.6" y="56.8">A6</text>
<text x="86.5" y="56.8">C6</text>
<text x="30.6" y="60.5">A7</text>
<text x="30.6" y="64.2">A8</text>
<text x="86.6" y="60.5">C7</text>
<text x="86.6" y="64.2">C8</text>
<text x="29.7" y="71.7">A10</text>
<text x="30.6" y="67.9">A9</text>
<text x="85.7" y="71.7">C10</text>
<text x="86.6" y="67.9">C9</text>
<text x="205.3" y="68.3">U_power</text>
<text x="205.3" y="70.2">RPI</text>
<text x="29.8" y="75.4">A11</text>
<text x="85.9" y="75.4">C11</text>
<text x="29.7" y="79.1">A12</text>
<text x="29.8" y="82.8">A13</text>
<text x="85.7" y="79.1">C12</text>
<text x="85.8" y="82.8">C13</text>
<text x="29.7" y="86.6">A14</text>
<text x="85.7" y="86.6">C14</text>
<text x="29.7" y="94.1">A16</text>
<text x="29.8" y="90.3">A15</text>
<text x="85.7" y="94.1">C16</text>
<text x="85.8" y="90.3">C15</text>
<text x="29.7" y="97.8">A17</text>
<text x="29.7" y="101.5">A18</text>
<text x="85.7" y="97.8">C17</text>
<text x="85.7" y="101.5">C18</text>
<text x="29.7" y="105.2">A19</text>
<text x="85.7" y="105.2">C19</text>
<text x="29.7" y="109">A20</text>
<text x="29.8" y="112.7">A21</text>
<text x="85.7" y="109">C20</text>
<text x="85.9" y="112.7">C21</text>
<text x="29.7" y="116.4">A22</text>
<text x="85.7" y="116.4">C22</text>
<text x="29.7" y="123.9">A24</text>
<text x="29.8" y="120.1">A23</text>
<text x="85.7" y="123.9">C24</text>
<text x="85.8" y="120.1">C23</text>
<text x="29.7" y="131.3">A26</text>
<text x="29.8" y="127.6">A25</text>
<text x="85.7" y="131.3">C26</text>
<text x="85.8" y="127.6">C25</text>
<text x="29.7" y="135">A27</text>
<text x="85.7" y="135">C27</text>
<text x="29.7" y="138.8">A28</text>
<text x="29.7" y="142.5">A29</text>
<text x="85.7" y="138.8">C28</text>
<text x="85.7" y="142.5">C29</text>
<text x="29.7" y="146.2">A30</text>
<text x="29.8" y="149.9">A31</text>
<text x="85.7" y="146.2">C30</text>
<text x="85.9" y="149.9">C31</text>
<text x="29.7" y="153.7">A32</text>
<text x="85.7" y="153.7">C32</text>
<text x="26.4" y="159.6">09 03 164 6921</text>
<text x="82.3" y="159.6">09 03 164 6921</text>
</g>
<g font-size="1.7" fill="#800000">
<text x="99.1" y="46">CAN1_N</text>
<text x="99.1" y="42.2">CAN1_P</text>
<text x="99.1" y="53.4">CAN2_P</text>
<text x="209" y="52.5">ON/OFF LED</text>
<text x="99.1" y="57.1">CAN2_N</text>
<text x="99.1" y="64.6">CAN3_P</text>
<text x="99.1" y="68.3">CAN3_N</text>
<text x="57.6" y="73.9">12V_UNPROTECTED</text>
<text x="113.5" y="73.9">12V_UNPROTECTED</text>
<text x="209" y="80.4">ON/OFF LED</text>
<text x="57.6" y="85.1">24V_UNPROTECTED</text>
<text x="113.5" y="85.1">24V_UNPROTECTED</text>
<text x="168" y="88.8">CARRIER_USB_OUT_P</text>
<text x="209" y="89.7">USB D+</text>
<text x="41.3" y="94.4">GPIO_L_0</text>
<text x="97.2" y="94.4">GPIO_R_0</text>
<text x="168" y="92.5">CARRIER_USB_OUT_N</text>
<text x="209" y="93.5">USB D-</text>
<text x="41.3" y="98.1">GPIO_L_1</text>
<text x="41.3" y="101.9">GPIO_L_2</text>
<text x="52.5" y="100">GND</text>
<text x="97.2" y="98.1">GPIO_R_1</text>
<text x="97.2" y="101.9">GPIO_R_2</text>
<text x="106.6" y="100">GND</text>
<text x="41.3" y="105.6">GPIO_L_3</text>
<text x="97.2" y="105.6">GPIO_R_3</text>
<text x="41.3" y="109.3">GPIO_L_4</text>
<text x="41.3" y="113.1">GPIO_L_5</text>
<text x="97.2" y="109.3">GPIO_R_4</text>
<text x="97.2" y="113.1">GPIO_R_5</text>
<text x="41.3" y="116.8">GPIO_L_6</text>
<text x="97.2" y="116.8">GPIO_R_6</text>
<text x="41.3" y="120.5">GPIO_L_7</text>
<text x="41.3" y="124.2">GPIO_L_8</text>
<text x="97.2" y="120.5">GPIO_R_7</text>
<text x="97.2" y="124.2">GPIO_R_8</text>
<text x="41.3" y="128">GPIO_L_9</text>
<text x="41.3" y="131.7">GPIO_L_10</text>
<text x="97.2" y="128">GPIO_R_9</text>
<text x="97.2" y="131.7">GPIO_R_10</text>
<text x="41.3" y="135.4">GPIO_L_11</text>
<text x="97.2" y="135.4">GPIO_R_11</text>
<text x="41.3" y="139.1">GPIO_L_12</text>
<text x="41.3" y="142.9">GPIO_L_13</text>
<text x="97.2" y="139.1">GPIO_R_12</text>
<text x="97.2" y="142.9">GPIO_R_13</text>
<text x="41.3" y="146.6">GPIO_L_14</text>
<text x="106.5" y="146.6">CARRIER_USB_OUT_P</text>
<text x="41.3" y="150.3">GPIO_L_15</text>
<text x="106.5" y="150.3">CARRIER_USB_OUT_N</text>
<text x="41.4" y="163.4">GND</text>
<text x="97.3" y="163.4">GND</text>
</g>
</svg>
